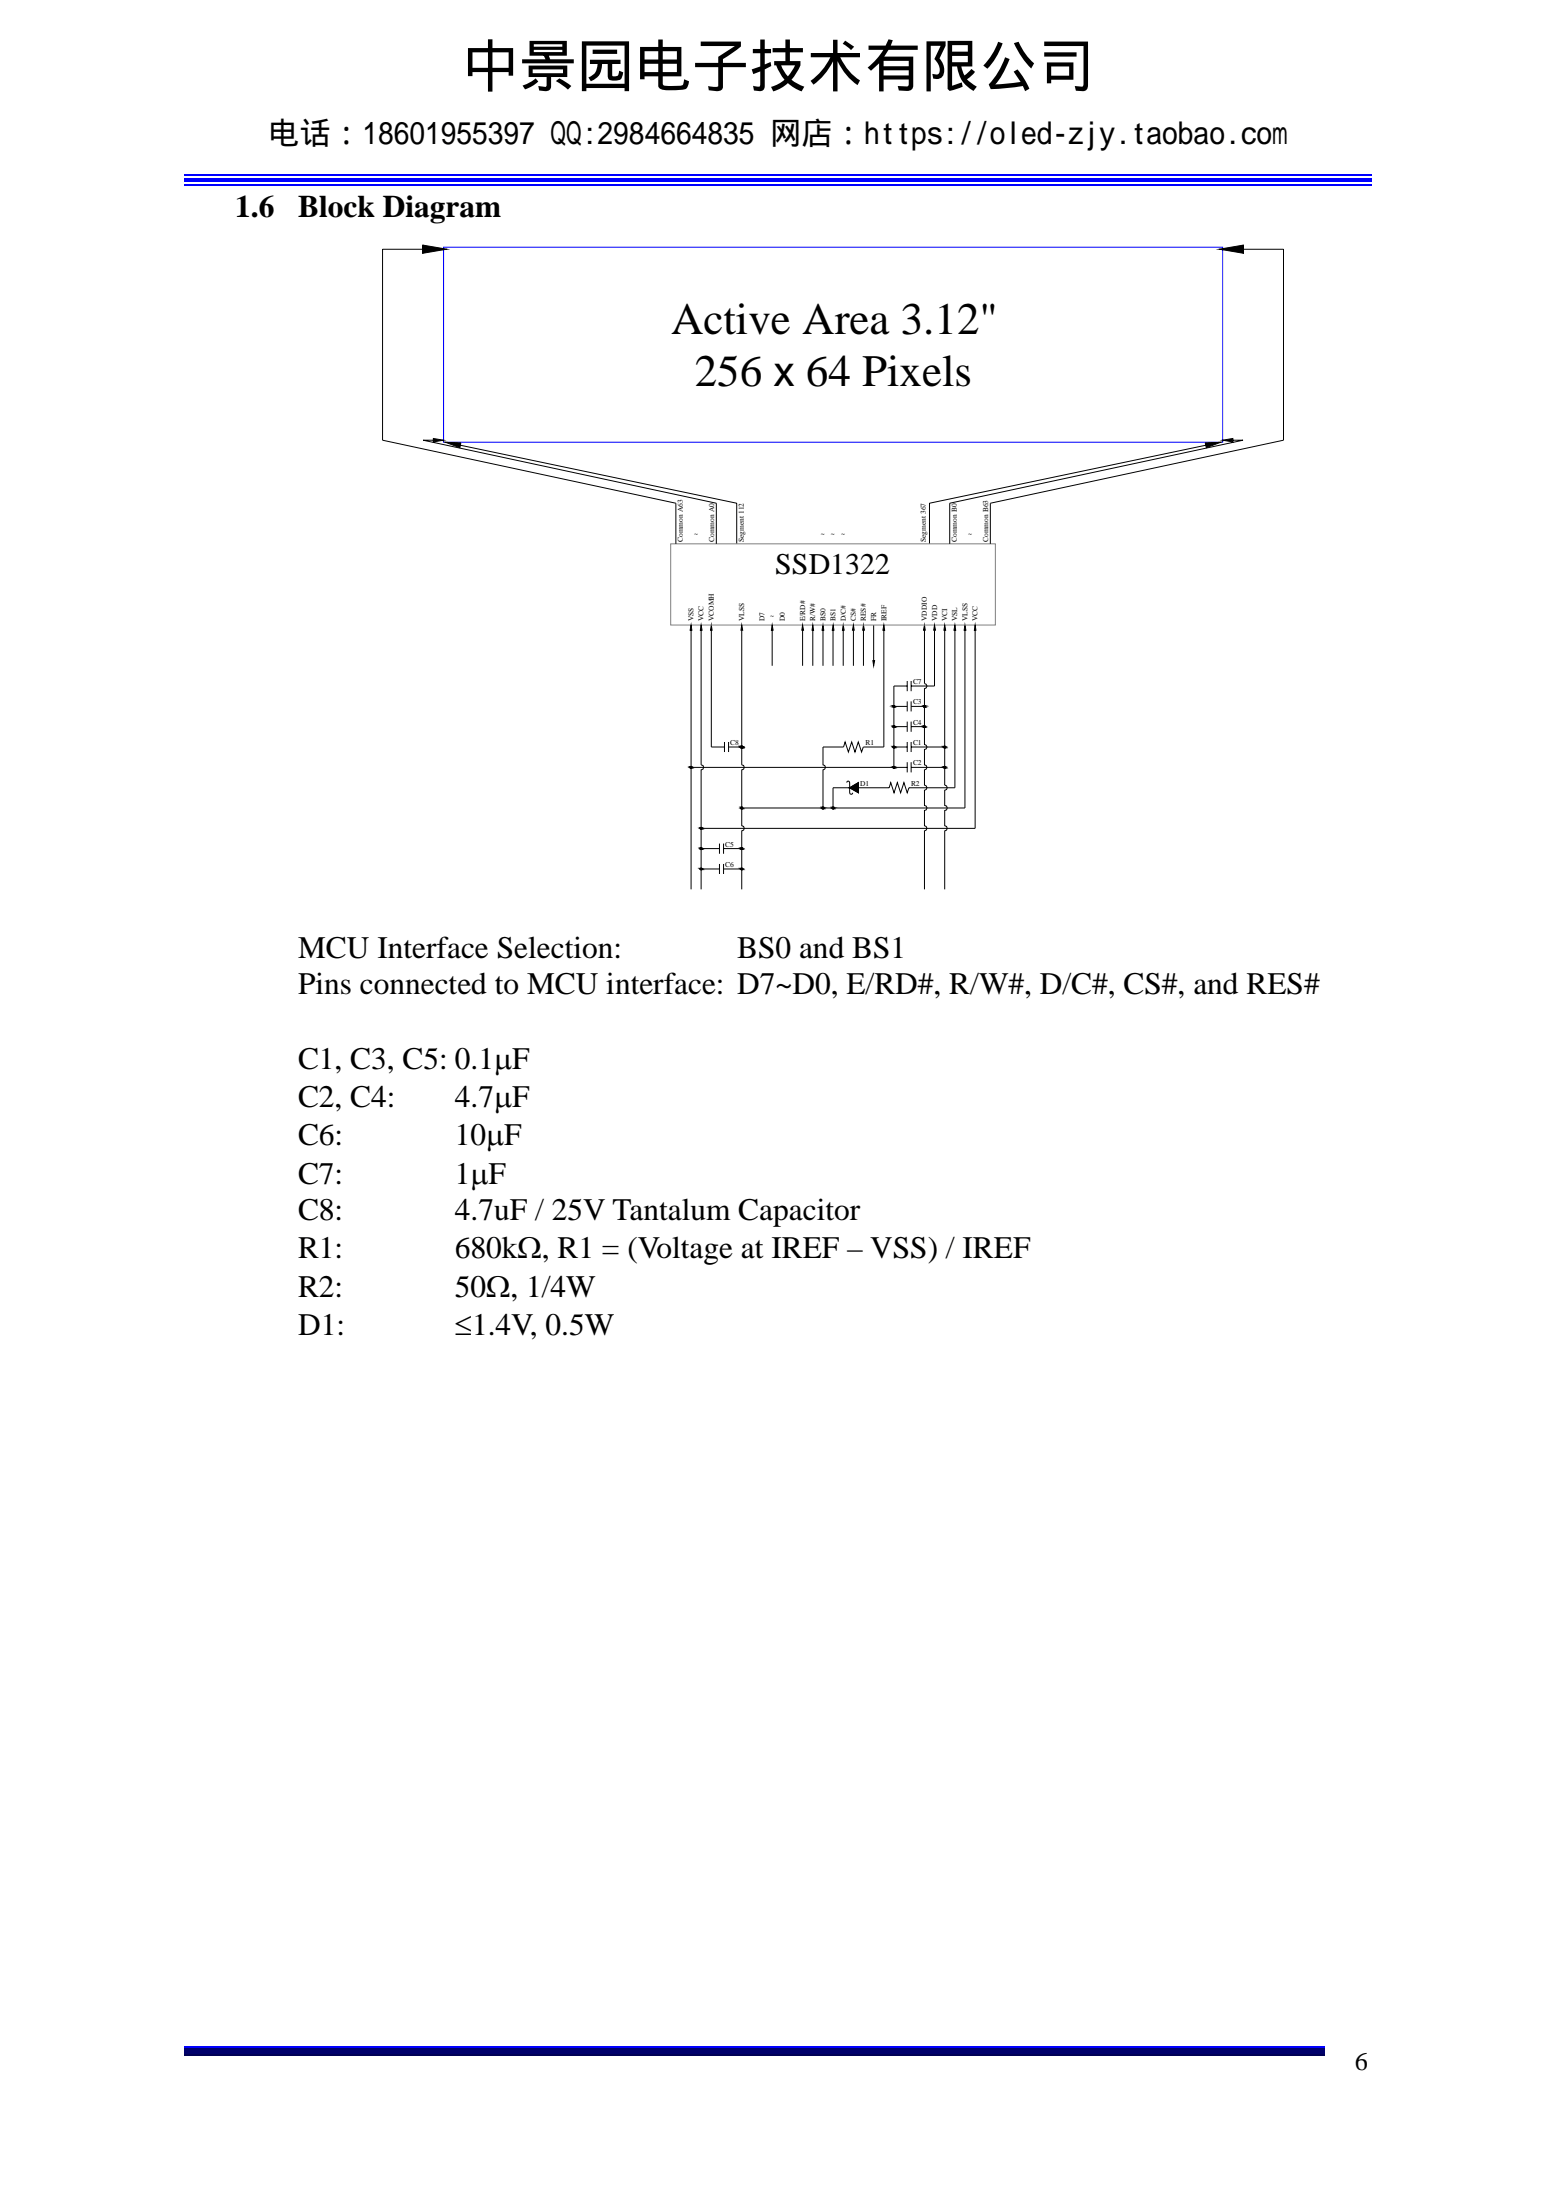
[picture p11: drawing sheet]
<svg xmlns="http://www.w3.org/2000/svg" width="210mm" height="297mm" viewBox="0 0 210 297" stroke-linecap="round" stroke-linejoin="round" font-family="sans-serif">
<path d="M24.9 25h160.2" fill="none" stroke="#00f" stroke-width=".25"/>
<path d="M24.9 24h160.2v.6h-160.2z" fill="#00f"/>
<path d="M24.9 23.7h160.2M24.9 276.4h153.9" fill="none" stroke="#00f" stroke-width=".25"/>
<path d="M24.9 276.5h153.9v.8h-153.9z" fill="#00006b"/>
<path d="M24.9 277.4h153.9" fill="none" stroke="#005" stroke-width=".25"/>
<g fill="#000">
<path d="M57.1 33.2l2.8 .5-2.8 .4zM57 33.1h.1v.1zM57 34.1l.1 .1h-.1zM59.9 33.6l.4 .1h-.4zM164.5 33.7l.5-.1v.1zM165 33.7l2.7-.5v.9zM167.7 33.1l.1 .1zM167.7 34.1l.1 .1zM58.5 59.2l1.4 .2-1.4 .3zM165 59.4l1.4-.2v.5zM60.1 59.7l2.1 .1-.1 .7zM162.6 59.8l2.1-.1-1.9 .8z"/>
<path d="M93.3 84.4l.1 .7h-.3zM94.6 84.4l.1 .7h-.2zM96 84.4l.1 .7h-.2zM100.1 84.4l.1 .7h-.2zM104.2 84.4l.1 .7h-.2zM108.3 84.4l.1 .7h-.2zM109.7 84.4l.1 .7h-.2zM111.1 84.4l.1 .7h-.3zM112.4 84.4l.1 .7h-.2zM113.8 84.4l.1 .7h-.2zM115.2 84.4l.1 .7h-.3zM116.5 84.4l.1 .7h-.2z"/>
<path d="M117.8 89.2h.2l-.1 .7zM119.3 84.4l.1 .7h-.3zM120.5 95.4l.2 .1h-.2zM120.5 95.4h.3l-.1 .1zM120.5 98.1l.2 .1h-.2zM120.5 98.1h.3l-.1 .1zM120.5 95.3l.3 .1h-.3zM120.5 95.3h.2l.1 .1zM120.5 95.5h.2zM120.5 98l.3 .1h-.3zM120.5 98l.3 .1zM120.5 98.2h.2z"/>
<path d="M120.5 95.3h.2zM120.5 98h.2zM124.6 98.1l.2 .1h-.1zM124.6 98.1h.3l-.1 .1zM124.6 95.4l.2 .1h-.1zM124.6 95.4h.3l-.1 .1zM124.8 84.4l.1 .7h-.3zM124.7 98l.2 .1h-.3zM124.7 98l.2 .1zM124.7 98.2h.1zM124.7 95.3l.2 .1h-.3zM124.7 95.3h.1l.1 .1z"/>
<path d="M124.7 95.5h.1zM124.7 98h.1zM124.7 95.3h.1zM126.1 84.4l.1 .7h-.2zM127.5 84.4l.1 .7h-.2zM128.9 84.4l.1 .7h-.3zM130.2 84.4l.1 .7h-.2zM131.6 84.4l.1 .7h-.2zM93.1 103.6l.2 .1zM93.1 103.6h.3l-.1 .1zM93.2 103.5l.2 .1h-.3zM93.2 103.5h.1l.1 .1z"/>
<path d="M93.2 103.7h.1zM93.2 103.5h.1zM94.5 111.8l.2 .1zM94.5 111.8h.3l-.1 .1zM94.5 114.6l.2 .1h-.2zM94.5 114.6h.3l-.1 .1zM94.5 117.3l.2 .1zM94.5 117.3h.3l-.1 .1zM94.5 111.7l.3 .1h-.3zM94.5 111.7h.2l.1 .1zM94.5 111.9h.2zM94.5 114.5l.3 .1h-.3z"/>
<path d="M94.5 114.5l.3 .1zM94.5 114.7h.2zM94.5 117.2l.3 .1h-.3zM94.5 117.2l.3 .1zM94.5 117.4h.2zM94.5 111.7h.2zM94.5 114.5h.2zM94.5 117.2h.2zM100 100.9l.2 .1h-.2zM100 100.9h.2v.1zM100 109.1l.2 .1h-.2zM100 109.1h.2v.1z"/>
<path d="M100 117.3l.2 .1h-.2zM100 117.3h.2v.1zM100 114.6l.2 .1h-.2zM100 114.6h.2v.1zM100 100.8l.2 .1h-.2zM100 100.8h.2v.1zM100 101h.2zM100 109l.2 .1h-.2zM100 109h.2v.1zM100 109.2h.2zM100 117.2l.2 .1h-.2zM100 117.2h.2v.1z"/>
<path d="M100 117.4h.2zM100 114.5l.2 .1h-.2zM100 114.5h.2v.1zM100 114.7h.2zM100 100.8h.2zM100 109h.2zM100 117.2h.2zM100 114.5h.2zM110.9 109.1l.2 .1h-.1zM110.9 109.1h.3l-.1 .1zM111 109l.2 .1h-.3zM111 109h.1l.1 .1z"/>
<path d="M111 109.2h.1zM111 109h.1zM112.3 109.1l.2 .1h-.2zM112.3 109.1h.3l-.1 .1zM112.3 109l.3 .1h-.3zM112.3 109h.2l.1 .1zM112.3 109.2h.2zM112.3 109h.2zM114.7 106.4h1.1v.6zM114.7 106.4l1.1-.7v.7zM120.5 100.9l.2 .1h-.2zM120.5 100.9h.3l-.1 .1z"/>
<path d="M120.5 103.6l.2 .1zM120.5 103.6h.3l-.1 .1zM120.5 100.8l.3 .1h-.3zM120.5 100.8l.3 .1zM120.5 101h.2zM120.5 103.5l.3 .1h-.3zM120.5 103.5h.2l.1 .1zM120.5 103.7h.2zM120.5 100.8h.2zM120.5 103.5h.2zM127.3 103.6l.3 .1zM127.3 103.6h.3v.1z"/>
<path d="M127.3 100.9l.3 .1h-.2zM127.3 100.9h.3v.1zM127.4 103.5l.2 .1h-.3zM127.4 103.5h.2v.1zM127.4 103.7h.2zM127.4 100.8l.2 .1h-.3zM127.4 100.8h.2v.1zM127.4 101h.2zM127.4 103.5h.2zM127.4 100.8h.2z"/>
<path d="M57.1 34l2.7-.4 .1 .1-2.8 .5z" fill-rule="evenodd"/>
<path d="M57 33.2h.2v.9h-.2z" fill-rule="evenodd"/>
<path d="M57.1 33.1l2.8 .5v.1l-2.8-.4z" fill-rule="evenodd"/>
<path d="M165 33.6l2.7-.5v.1v.1l-2.7 .4z" fill-rule="evenodd"/>
<path d="M165 33.6l2.7 .5v.1l-2.7-.5z" fill-rule="evenodd"/>
<path d="M167.7 33.2h.1v.9h-.1z" fill-rule="evenodd"/>
</g>
<g fill="none" stroke="#000" stroke-width=".13">
<path d="M57 33.2h.2v.9h-.2zM57 34.1v.1h.1M57.1 34l2.7-.4 .1 .1-2.8 .5zM57.1 33.7h-5.5v25.7l39.6 8.5v5.5M57.1 33.1l2.8 .5v.1l-2.8-.4zM57.1 33.1l-.1 .1M59.9 33.6l.4 .1h-.4M165 33.6l2.7-.5v.1v.1l-2.7 .4zM165 33.6l-.5 .1h.5M165 33.6l2.7 .5v.1l-2.7-.5zM167.7 33.2h.1v.9h-.1zM167.7 33.1l.1 .1"/>
<path d="M167.7 33.7h5.5v25.7l-39.6 8.5v5.5M167.8 34.1v.1h-.1M58.5 59.2l1.4 .2-1.4 .3zM58.5 59.4h-1.4l39.6 8.5v5.5M60.1 59.7l2.1 .1-.1 .7zM162.6 59.8l2.1-.1-1.9 .8zM165 59.4l1.4-.2v.5zM166.4 59.4h1.3l-39.5 8.5v5.5M62.1 60.1l37.3 7.8v5.5M162.7 60.1l-37.3 7.8v5.5M93.3 84.4l.1 .7h-.3zM93.3 85.1v35"/>
<path d="M94.6 84.4l.1 .7h-.2zM94.6 85.1v18.2l.3 .1 .1 .2-.1 .2-.3 .1v16.2M96 84.4l.1 .7h-.2zM96 85.1v15.8h1.8M100.1 84.4l.1 .7h-.2zM100.1 85.1v18.2l.3 .1v.2v.2l-.3 .1v7.6l.3 .1v.2v.3l-.3 .1v7.9M104.2 84.4l.1 .7h-.2zM104.2 85.1v4.8M108.3 84.4l.1 .7h-.2zM108.3 85.1v4.8M109.7 84.4l.1 .7h-.2zM109.7 85.1v4.8"/>
<path d="M111.1 84.4l.1 .7h-.3zM111.1 85.1v4.8M112.4 85.1v4.8M112.4 84.4l.1 .7h-.2zM113.8 84.4l.1 .7h-.2zM113.8 85.1v4.8M115.2 84.4l.1 .7h-.3zM115.2 85.1v4.8M116.5 84.4l.1 .7h-.2zM116.5 85.1v4.8M117.8 89.2h.2l-.1 .7zM117.9 84.4v4.8"/>
<path d="M119.3 84.4l.1 .7h-.3zM119.3 85.1v15.8h-2.8l-.2 .6-.5-1.3-.4 1.3-.5-1.3-.4 1.3-.5-1.3-.2 .7h-2.7v2.4l.2 .1 .1 .2-.1 .2-.2 .1v5.2M120.5 95.4l.2 .1h-.2zM120.5 95.4h.3l-.1 .1zM120.5 98.1l.2 .1h-.2zM120.5 98.1h.3l-.1 .1zM120.5 95.3h.2zM120.5 95.3l.3 .1h-.3zM120.5 95.3h.2l.1 .1zM120.5 95.5h.2zM120.5 98h.2zM120.5 98l.3 .1h-.3z"/>
<path d="M120.5 98l.3 .1zM120.5 98.2h.2zM120.6 98.1h1.8M120.6 95.4h1.8M122.4 91.9v1.4M122.4 94.7v1.4M122.4 97.4v1.4M122.4 92.6h-1.8v11M123 91.9v1.4M123 94.7v1.4M123 97.4v1.4M123 98.1h1.8"/>
<path d="M123 95.4h1.8M124.6 98.1l.2 .1h-.1zM124.6 98.1h.3l-.1 .1zM124.6 95.4l.2 .1h-.1zM124.6 95.4h.3l-.1 .1zM124.7 98h.1zM124.7 98l.2 .1h-.3zM124.7 98l.2 .1zM124.7 98.2h.1zM124.7 95.3h.1zM124.7 95.3l.2 .1h-.3zM124.7 95.3h.1l.1 .1z"/>
<path d="M124.7 95.5h.1zM124.8 84.4l.1 .7h-.3zM124.8 85.1v7.2l.2 .1 .1 .2-.1 .3-.2 .1v7.5l.2 .1 .1 .3-.1 .2-.2 .1v2.1l.2 .1 .1 .2-.1 .2-.2 .1v2.1l.2 .1 .1 .3-.1 .2-.2 .1v2.1h.2l.1 .3-.1 .2-.2 .1v2.1l.2 .1 .1 .2-.1 .3-.2 .1v7.9M126.1 84.4l.1 .7h-.2zM126.1 85.1v7.5h-3.1M127.5 84.4l.1 .7h-.2zM127.5 85.1v20.9l.2 .1 .1 .3-.1 .2-.2 .1v2.1h.2l.1 .3-.1 .2-.2 .1v2.1l.2 .1 .1 .2-.1 .3-.2 .1v7.9M128.9 84.4l.1 .7h-.3zM128.9 85.1v21.3h-6.2l-.3 .6-.4-1.3-.5 1.3-.4-1.3-.5 1.3-.4-1.3-.2 .7h-7.6v2.7M130.2 84.4l.1 .7h-.2zM130.2 85.1v24h-30.1M131.6 84.4l.1 .7h-.2z"/>
<path d="M131.6 85.1v26.7h-37M93.1 103.6l.2 .1zM93.1 103.6h.3l-.1 .1zM93.2 103.5h.1zM93.2 103.5l.2 .1h-.3zM93.2 103.5h.1l.1 .1zM93.2 103.7h.1zM93.3 103.6h29.1M94.5 111.8l.2 .1zM94.5 111.8h.3l-.1 .1zM94.5 114.6l.2 .1h-.2zM94.5 114.6h.3l-.1 .1z"/>
<path d="M94.5 117.3l.2 .1zM94.5 117.3h.3l-.1 .1zM94.5 111.7h.2zM94.5 111.7l.3 .1h-.3zM94.5 111.7h.2l.1 .1zM94.5 111.9h.2zM94.5 114.5h.2zM94.5 114.5l.3 .1h-.3zM94.5 114.5l.3 .1zM94.5 114.7h.2zM94.5 117.2h.2zM94.5 117.2l.3 .1h-.3z"/>
<path d="M94.5 117.2l.3 .1zM94.5 117.4h.2zM94.6 114.6h2.5M94.6 117.3h2.5M97.1 113.9v1.4M97.1 116.6v1.4M97.6 114.6h2.5M97.6 113.9v1.4M97.6 116.6v1.4M97.6 117.3h2.5M97.8 100.2v1.3M98.3 100.9h1.8"/>
<path d="M98.3 100.2v1.3M100 100.9l.2 .1h-.2zM100 100.9h.2v.1zM100 109.1l.2 .1h-.2zM100 109.1h.2v.1zM100 117.3l.2 .1h-.2zM100 117.3h.2v.1zM100 114.6l.2 .1h-.2zM100 114.6h.2v.1zM100 100.8h.2zM100 100.8l.2 .1h-.2zM100 100.8h.2v.1z"/>
<path d="M100 101h.2zM100 109h.2zM100 109l.2 .1h-.2zM100 109h.2v.1zM100 109.2h.2zM100 117.2h.2zM100 117.2l.2 .1h-.2zM100 117.2h.2v.1zM100 117.4h.2zM100 114.5h.2zM100 114.5l.2 .1h-.2zM100 114.5h.2v.1z"/>
<path d="M100 114.7h.2zM110.9 109.1l.2 .1h-.1zM110.9 109.1h.3l-.1 .1zM111 109h.1zM111 109l.2 .1h-.3zM111 109h.1l.1 .1zM111 109.2h.1zM112.3 109.1l.2 .1h-.2zM112.3 109.1h.3l-.1 .1zM112.3 109h.2zM112.3 109l.3 .1h-.3zM112.3 109h.2l.1 .1z"/>
<path d="M112.3 109.2h.2zM114.3 105.7l.1-.2 .3 .2v1.5l.2 .1 .2-.3M114.7 106.4l1.1-.7v1.3zM114.7 106.4l1.1-.7v.7zM114.7 106.4h1.1v.6zM120.5 100.9l.2 .1h-.2zM120.5 100.9h.3l-.1 .1zM120.5 103.6l.2 .1zM120.5 103.6h.3l-.1 .1zM120.5 100.8h.2zM120.5 100.8l.3 .1h-.3zM120.5 100.8l.3 .1z"/>
<path d="M120.5 101h.2zM120.5 103.5h.2zM120.5 103.5l.3 .1h-.3zM120.5 103.5h.2l.1 .1zM120.5 103.7h.2zM120.6 100.9h1.8M122.4 100.2v1.3M122.4 102.9v1.4M123 100.9h4.5M123 100.2v1.3M123 102.9v1.4M123 103.6h4.5"/>
<path d="M127.3 103.6l.3 .1zM127.3 103.6h.3v.1zM127.3 100.9l.3 .1h-.2zM127.3 100.9h.3v.1zM127.4 103.5h.2zM127.4 103.5l.2 .1h-.3zM127.4 103.5h.2v.1zM127.4 103.7h.2zM127.4 100.8h.2zM127.4 100.8l.2 .1h-.3zM127.4 100.8h.2v.1zM127.4 101h.2z"/>
</g>
<path d="M59.9 33.4h105.1v26.3h-105.1z" fill="none" stroke="#00f" stroke-width=".13"/>
<path d="M90.5 73.4h43.8v11h-43.8z" fill="none" stroke="#808080" stroke-width=".13"/>
<text font-size="7.8" x="62.3" y="11.6">中景园电子技术有限公司</text>
<g font-size="6.1">
<text x="90.6" y="45.1">Active Area 3.12&quot;</text>
<text x="93.7" y="52.1">256 x 64 Pixels</text>
</g>
<g font-size="4.2">
<text x="36.2" y="19.4">电话：18601955397 QQ:2984664835 网店：https://oled-zjy.taobao.com</text>
<text x="31.7" y="29.3">1.6</text>
<text x="40.2" y="29.3">Block Diagram</text>
<text x="40.2" y="129.3">MCU Interface Selection:</text>
<text x="99.5" y="129.3">BS0 and BS1</text>
<text x="40.2" y="134.2">Pins connected to MCU interface: D7~D0, E/RD#, R/W#, D/C#, CS#, and RES#</text>
<text x="40.2" y="144.3">C1, C3, C5: 0.1μF</text>
<text x="40.2" y="149.5">C2, C4:</text>
<text x="61.4" y="149.5">4.7μF</text>
<text x="40.2" y="154.6">C6:</text>
<text x="61.4" y="154.6">10μF</text>
<text x="40.2" y="159.8">C7:</text>
<text x="61.4" y="159.8">1μF</text>
<text x="40.2" y="164.7">C8:</text>
<text x="61.4" y="164.7">4.7uF / 25V Tantalum Capacitor</text>
<text x="40.2" y="169.9">R1:</text>
<text x="61.4" y="169.9">680kΩ, R1 = (Voltage at IREF – VSS) / IREF</text>
<text x="40.2" y="175.1">R2:</text>
<text x="61.4" y="175.1">50Ω, 1/4W</text>
<text x="40.2" y="180.3">D1:</text>
<text x="61.4" y="180.3">≤1.4V, 0.5W</text>
</g>
<text font-size="4" x="104.6" y="77.5">SSD1322</text>
<text font-size="3.5" x="182.8" y="279.5">6</text>
<g font-size="1">
<text x="92.2" y="73.2" transform="rotate(-90 92.2 73.2)">Common A63</text>
<text x="93.7" y="72.4">~</text>
<text x="96.4" y="73.2" transform="rotate(-90 96.4 73.2)">Common A0</text>
<text x="100.4" y="73.2" transform="rotate(-90 100.4 73.2)">Segment 112</text>
<text x="110.8" y="72.4">~</text>
<text x="112.1" y="72.4">~</text>
<text x="113.5" y="72.4">~</text>
<text x="124.9" y="73.2" transform="rotate(-90 124.9 73.2)">Segment 367</text>
<text x="129.1" y="73.2" transform="rotate(-90 129.1 73.2)">Common B0</text>
<text x="130.6" y="72.4">~</text>
<text x="133.4" y="73.2" transform="rotate(-90 133.4 73.2)">Common B63</text>
<text x="93.6" y="83.9" transform="rotate(-90 93.6 83.9)">VSS</text>
<text x="95" y="83.9" transform="rotate(-90 95 83.9)">VCC</text>
<text x="96.3" y="83.9" transform="rotate(-90 96.3 83.9)">VCOMH</text>
<text x="100.4" y="83.9" transform="rotate(-90 100.4 83.9)">VLSS</text>
<text x="103.2" y="83.9" transform="rotate(-90 103.2 83.9)">D7</text>
<text x="103.9" y="83.5">~</text>
<text x="105.9" y="83.9" transform="rotate(-90 105.9 83.9)">D0</text>
<text x="108.6" y="83.9" transform="rotate(-90 108.6 83.9)">E/RD#</text>
<text x="110" y="83.9" transform="rotate(-90 110 83.9)">R/W#</text>
<text x="111.4" y="83.9" transform="rotate(-90 111.4 83.9)">BS0</text>
<text x="112.8" y="83.9" transform="rotate(-90 112.8 83.9)">BS1</text>
<text x="114.1" y="83.9" transform="rotate(-90 114.1 83.9)">D/C#</text>
<text x="115.5" y="83.9" transform="rotate(-90 115.5 83.9)">CS#</text>
<text x="116.9" y="83.9" transform="rotate(-90 116.9 83.9)">RES#</text>
<text x="118.2" y="83.9" transform="rotate(-90 118.2 83.9)">FR</text>
<text x="119.6" y="83.9" transform="rotate(-90 119.6 83.9)">IREF</text>
<text x="125.1" y="83.9" transform="rotate(-90 125.1 83.9)">VDDIO</text>
<text x="126.5" y="83.9" transform="rotate(-90 126.5 83.9)">VDD</text>
<text x="127.8" y="83.9" transform="rotate(-90 127.8 83.9)">VCI</text>
<text x="129.2" y="83.9" transform="rotate(-90 129.2 83.9)">VSL</text>
<text x="130.6" y="83.9" transform="rotate(-90 130.6 83.9)">VLSS</text>
<text x="131.9" y="83.9" transform="rotate(-90 131.9 83.9)">VCC</text>
<text x="123.2" y="95.1">C3</text>
<text x="123.2" y="92.4">C7</text>
<text x="98.6" y="100.6">C8</text>
<text x="116.8" y="100.6">R1</text>
<text x="123.2" y="97.8">C4</text>
<text x="123.2" y="100.6">C1</text>
<text x="116.1" y="106.1">D1</text>
<text x="123" y="106.1">R2</text>
<text x="123.2" y="103.3">C2</text>
<text x="97.9" y="114.3">C5</text>
<text x="97.9" y="117.1">C6</text>
</g>
</svg>
